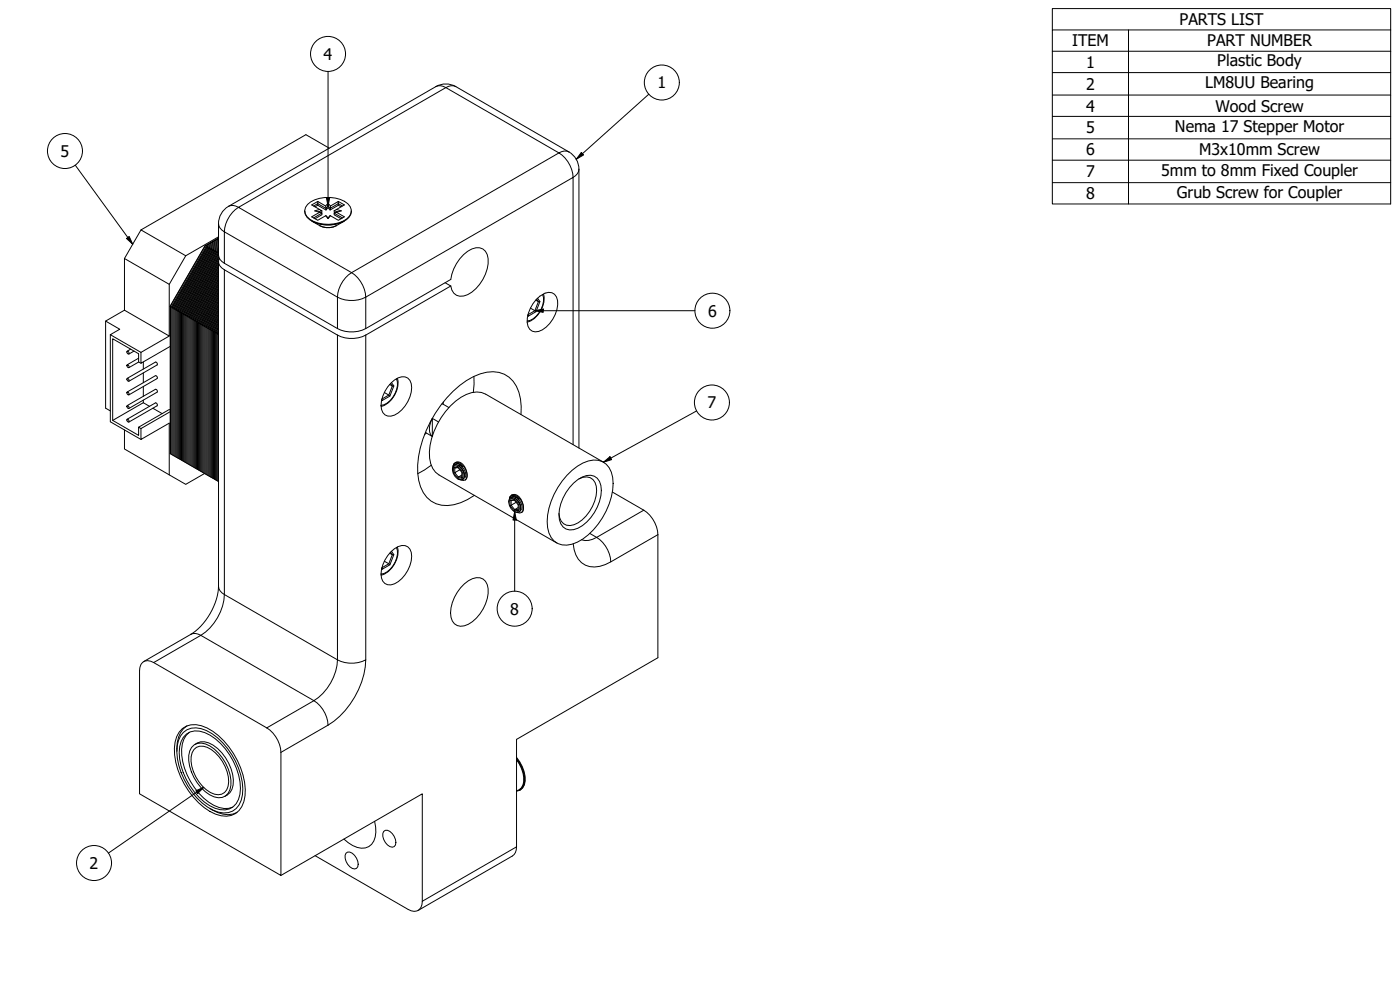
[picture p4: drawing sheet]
<svg xmlns="http://www.w3.org/2000/svg" width="420mm" height="297mm" viewBox="0 0 420 297" stroke-linecap="round" stroke-linejoin="round" font-family="sans-serif">
<!-- layer: Visible (ISO) -->
<g fill="none" stroke="#000" stroke-width=".3">
<path d="M98.8 44.5l-7-4.1-49.5 28.6 13.4 7.7M37.4 77.6l13.4 7.7v15.5l-13.4-7.7zM42.3 69l-4.9 8.6M61.5 73.7l-10.4 18.1M61.6 73.8l.1-.2-10.6 18.4 .1-.1M62 73.8l-10.6 18.4M62.1 74.1l-10.5 18M62.2 74v.1M62.2 74l.3 .1-10.6 18.4-.3-.2zM62.6 74.4l-10.4 18.1M62.8 74.3l-.1 .1M62.8 74.3l.3 .2-10.6 18.3-.3-.1z"/>
<path d="M63.2 74.7l-10.4 18.1M63.4 74.6l-.1 .2M63.4 74.6l.3 .2-10.6 18.4-.3-.2zM63.8 75l-10.5 18.1M63.9 74.9v.2M63.9 74.9l.3 .2-10.6 18.4-.3-.2zM64.3 75.4l-10.4 18.1M64.5 75.3l-.1 .1M64.5 75.3l.3 .1-10.6 18.4-.3-.2zM64.9 75.7l-10.4 18.1M65.1 75.6l-.1 .1M65.1 75.6l.3 .2-10.7 18.3-.2-.1z"/>
<path d="M65.5 76l-10.5 18.1M65.6 76v.1M65.6 79.9l-8.9 15.4 .3 .1 8.6-14.8M65.6 78.6l-9.4 16.4 .2 .1 9.2-15.8M65.6 76l-10.6 18.3 .3 .2 10.3-17.8M65.6 71.4l-3.9 2.2 .3 .2 3.6-2.1M65.6 71.1l-9.9 5.6-4.9 8.6M65.6 72l-3.4 2M65.6 72.4l-3.1 1.7M65.6 72.7l-2.8 1.6M65.6 73l-2.5 1.5M65.6 73.3l-2.2 1.3"/>
<path d="M65.6 73.7l-1.9 1.1M65.6 74l-1.7 .9M65.6 74.3l-1.4 .8M65.6 74.7l-1.1 .6M65.6 75l-.8 .4M65.6 75.3l-.5 .3M65.6 75.6l-.2 .2M65.6 79.8l-8.9 15.3M65.6 77l-10 17.4M65.7 77.2l-10.1 17.4 .3 .2 9.8-17.1M65.8 77.5a2.52 2.52 0 0 0 1.5 3.4l34 19.6a9.3 9.3 0 0 0 8.5 0l25.5-14.7M91.5 63.3a3.4 3.4 0 0 0 2.6 3.3 10.1 10.1 0 0 0 10.7-1.4l.5-.9 .1-1"/>
<path d="M92.3 61.4a10.1 10.1 0 0 1 12.1-.3 2.72 2.72 0 0 1-.2 4.5 10.1 10.1 0 0 1-12.1-.6 2.58 2.58 0 0 1 .2-3.6zM93.6 66.3a10.6 10.6 0 0 0 9.7 0M93.6 66.4a7 7 0 0 0 6.4 1.7l3.3-1.7M94.1 61.8l1.3-.7v.5l2.4 1.4M95.4 60.4l-1.8 1.1 2.3 1.4M95.4 61.6l-.9 .5M95.9 62.9l.7 .3-1.1 .4M95.9 62.9l-1.4 .4 2.1 .7M95.9 63.7l-2.3 1.4 1.8 1 2.4-1.4 .7 .7M96.6 63.2v.5l-.3 .1M96.6 64l-2.5 1.4M96.6 64v.4l-2.1 1.2"/>
<path d="M97.7 61.8l-2.3-1.4v.7l2.4 1.4v.5l.7-.7M97.7 64.7l.8 .9 .7-.9-.7 .9M98.5 61l-.8 .8 .1 .7 .7-.7v.5l.6 .7M99.2 61.8l2.3-1.4v.7l-2.4 1.4zM100.3 64l.7-.3 2.3 1.4-1.8 1-2.3-1.4M100.3 63.2l.7-.3 1.4 .4-1.4 .4M100.3 63.2v.5l.3 .1M100.3 64l2.5 1.4M100.3 63.2l1.1 .4M100.3 64v.4l2.1 1.2M101.5 61.6l-2.4 1.4v-.5l-.6-.7v-.8l.7 .8M101.5 61.1v.5l.9 .5"/>
<path d="M101.5 60.4l1.8 1.1-2.3 1.4M101.5 61.1l1.3 .7M31.7 96.3l4.2 2.5-2.8 1.6 9.2 5.3M37.4 93.1l-5.7 3.2v26.2l1.4 .8M51.7 92.2l-.1 44.2M51.9 92.5v44.1M52.3 92.5l-.1 44.3M52.5 92.8v44.1M52.9 92.8l-.1 44.3M53.1 93.2v44M53.4 93.2l-.1 44.2M53.6 93.5v44.1"/>
<path d="M54 93.5l-.1 44.2M54.2 93.8v44.1M54.6 93.8l-.1 44.3M54.7 94.1v44.1M55.1 94.2l-.1 44.2M55.3 94.5v44.1M55.7 94.5l-.1 44.2M55.9 94.8v44.1M56.2 94.8l9.4-16.3v97.4a19.1 19.1 0 0 1-8.3 14.4l-14.2 8.2M56.2 94.8v44.2M56.4 95.1v44.1M56.8 95.1l-.1 44.3"/>
<path d="M57 95.4v44.1M57.4 95.5l-.1 44.2M57.6 95.8v44.1M57.9 95.8v44.2M58.1 96.1v44.1M58.5 96.1l-.1 44.2M58.7 96.4v44.1M59.1 96.4l-.1 44.3M59.3 96.7v44.1M59.6 96.8v44.2M59.8 97.1v44.1M60.2 97.1l-.1 44.2"/>
<path d="M60.4 97.4v44.1M60.8 97.4l-.1 44.3M61 97.7v44.1M61.3 97.7v44.3M61.5 98.1v44M61.9 98.1l-.1 44.2M62.1 98.4v44.1M62.5 98.4l-.1 44.2M62.7 98.7v44.1M63 98.7v44.3M63.2 99v44.1M63.6 99.1l-.1 44.2"/>
<path d="M63.8 99.4v44.1M64.2 99.4l-.1 44.2M64.4 99.7v44.1M64.7 99.7l-.1 44.2M65.6 99.5l-.4 .7h.4M65.6 98.2l-1 1.7 .3 .1 .7-1.1M65.6 96.9l-1.5 2.6 .3 .2 1.2-2.1M65.6 95.6l-2.1 3.6 .3 .2 1.8-3.1M65.6 94.3l-2.6 4.6 .2 .1 2.4-4M65.6 93l-3.2 5.5 .3 .2 2.9-5M65.6 91.7l-3.8 6.5 .3 .2 3.5-6M65.6 90.4l-4.3 7.5 .2 .2 4.1-7"/>
<path d="M65.6 89.1l-4.9 8.5 .3 .1 4.6-8M65.6 87.8l-5.5 9.4 .3 .2 5.2-9M65.6 86.5l-6 10.4 .2 .2 5.8-10M65.6 85.2l-6.6 11.4 .3 .1 6.3-10.9M65.6 83.9l-7.2 12.4 .3 .1 6.9-11.9M65.6 82.6l-7.7 13.3 .2 .2 7.5-12.9M65.6 81.3l-8.3 14.3 .3 .2 8-13.9M65.6 99.4l-.4 .6M65.6 98.1l-1 1.6M65.6 96.7l-1.5 2.6M65.6 95.4l-2.1 3.6M65.6 94.1l-2.6 4.6"/>
<path d="M65.6 92.8l-3.2 5.6M65.6 91.5l-3.8 6.5M65.6 90.2l-4.3 7.5M65.6 88.9l-4.9 8.5M65.6 87.6l-5.5 9.4M65.6 86.3l-6 10.4M65.6 85l-6.6 11.4M65.6 83.7l-7.2 12.4M65.6 82.4l-7.7 13.3M65.6 81.1l-8.3 14.3M133.6 84.8l1.7 1M135.3 85.8a3.2 3.2 0 0 0 5.1 2.6 12.2 12.2 0 0 0 6.1-10.8 3.2 3.2 0 0 0-4.9-2.9 12.2 12.2 0 0 0-6.3 9.1l-25.5 14.8a9.4 9.4 0 0 1-8.5 0l-34-19.6a3 3 0 0 1-1.7-2.5v-9.4a6 6 0 0 1 3-5.2l62.2-35.9a6 6 0 0 1 6 0l33.9 19.6a6 6 0 0 1 3 5.2v83.6"/>
<path d="M158.4 94.7l.1 .2M160.9 93.5l-.4-.3-2.1 1.2M160.9 89.9a4.8 4.8 0 0 1 4.7-2.1 3.2 3.2 0 0 1 1.8 3.7 9.8 9.8 0 0 1-5.7 7.9 2.59 2.59 0 0 1-3.5-2.7 9.7 9.7 0 0 1 2.7-6.8zM161 89.7l.6 .8-.8-.5M161.3 89.5l.7 1-1.1 3-2.4 1.4-.1-.4M162 90.5h-.4l-1.1 2.7-1.3-.8M163.1 88.2a7.5 7.5 0 0 1-4.9 8.4M33.1 100.4v26.2l9.2 5.3M38.2 113.5l8.5-4.9 .4 .3v.6l-8.4 4.9M38.2 117.6l8.5-4.9 .4 .3v.6l-8.4 4.9M38.2 105.4l.5 .4v.4h-.2l-.3-.2zM38.2 109.4l.3 .1 .2 .7-.5-.1z"/>
<path d="M38.2 113.5l.5 .5v.3l-.2 .1-.3-.2zM38.2 117.6l.3 .1 .2 .7-.5-.2zM39.2 104.8l-1 .6M40.2 105.3l-1.5 .9M41.6 107.5l-3.4 2M41.6 108.6l-2.9 1.7M42.3 109l-.7-.4v-2.5l-7.8-4.5v24.5l7.8 4.5v-2.4l.7 .4M43 108.6v2.1M43 111.9v2.9M43 116v2.9M50.8 100.8l-8.5 4.9M51.1 103.9l-8.8 5.1v-3.3"/>
<path d="M64.9 100v44.1M65.3 100l-.1 44.3M65.5 100.3v44.1M117 118.8l-.3-.3-2.1 1.2M117.2 115.1l.5 .7-.8-.4M117.3 114.9a4.3 4.3 0 0 1 5.1-1.5 4.1 4.1 0 0 1 1 4.3 9.3 9.3 0 0 1-6.1 7.2 2.67 2.67 0 0 1-2.9-3.3 10.1 10.1 0 0 1 2.9-6.7zM117.5 114.8l.7 1-1.2 3-2.3 1.4-.1-.4M118.2 115.8h-.5l-1 2.7-1.4-.7M119.2 113.5a7.4 7.4 0 0 1-4.8 8.4M142.2 112.9l-.1 4.8M37.4 129v5.7l13.4 7.8M38.2 121.7l8.5-4.9 .4 .3v.6l-8.4 4.9"/>
<path d="M38.2 125.8l8.5-4.9 .4 .3v.6l-8.4 4.8M38.2 125.8l.3 .1 .2 .7-.5-.2zM38.2 121.7l.3 .1 .2 .7-.2 .1-.3-.3zM43 120.8l1.9 1.1M43 120.8l-9.2 5.3M43 120.1v.7M45.9 122.5l2.8 1.6M51.1 123.5l-8.8 5.1v3.3l8.5-4.9v15.5M51.1 123l-.3-.1-9.2 5.3M51.4 136.3v-44.1l-.3-.2v44.1l14.5 8.4M114.5 120l.2 .2M128 129.9l-.6 .5"/>
<path d="M129.4 139.6l-4 2.5M129.7 125.5a4.5 4.5 0 0 0 0 5.4l-2-1.1M131.6 126.6l-1.9-1.1v5.3M132.7 121.1l2 1.2M133.1 120.6l-.1 .7M136.2 139.9a1.96 1.96 0 0 1 2.4 1.4 1.72 1.72 0 0 1-.3 2.6 2.72 2.72 0 0 1-2.1-4zM136.3 139.6a1.69 1.69 0 0 1 2.6 .4M136.6 138.8l.5-.2a2.61 2.61 0 0 1 2.7 2.2 2.49 2.49 0 0 1-.2 3.2M137.1 139.1h.1M137.5 139l-.6 .2M137.9 139.5l-.4 .2a3.5 3.5 0 0 1 1.8 3.8l-.5 .4M137.9 139.5a3.5 3.5 0 0 1 1.8 3.7"/>
<path d="M137.9 139.5l-.1 .3M138.7 139.9l.1 .1a1.65 1.65 0 0 0-2.7-.6l-.1 .5 .2-.7a1.53 1.53 0 0 1 2.4 .2 3.4 3.4 0 0 1 1 4.6l-.6 .2-.6-.2M156.4 124.4a12.6 12.6 0 0 0-3.6-11.2 9.8 9.8 0 0 0-10.7-.2 34.1 34.1 0 0 0-16.5 24.1 14.7 14.7 0 0 0 2.5 12.1 8.8 8.8 0 0 0 10.2 1.6l4.1-2.2M181.1 138.7l-35.3-20.4a7 7 0 0 0-7.5 .9 21.5 21.5 0 0 0-9.4 18.3 6.4 6.4 0 0 0 2.9 5l35.3 20.4M61.4 142.1l-5.7 3.2-4.9-2.8M135.8 140.9l.1-.9 .4-.4a2.2 2.2 0 0 1 2.5 1.4 2.22 2.22 0 0 1 0 2.9l-.6 .1-.8-.3M136.1 140.3l1.3-.1 1.2 1.5v1.7l-1.2 .1-1.3-1.6zM136.1 140.3l.4 .1M137.5 140.3l-1 .1v1.4l-.4 .1M138 141l-1.5 .8 1 1.3 1.1-.6M138.2 140.2l.8 .9 .4 1M138.6 143.1h-1.1l-.1 .4"/>
<path d="M152.7 150.7l.1-.9 .4-.5a2.49 2.49 0 0 1 2.9 2.4l.1 .8-.1 .7-.4 .5-.6 .1-.8-.4M153 150.1l1.3-.2 1.2 1.6v1.6l-1.2 .1-1.3-1.5zM153 150.1l.4 .1M153.1 149.7a1.97 1.97 0 0 1 2.4 1.4 1.72 1.72 0 0 1-.3 2.5 2.72 2.72 0 0 1-2.1-3.9zM153.2 149.3a1.69 1.69 0 0 1 2.6 .5M153.5 148.6l.5-.2a2.61 2.61 0 0 1 2.7 2.1 2.48 2.48 0 0 1-.2 3.3M154.1 148.8l-.1 .1M154.4 150.1l-1 .1v1.4l-.4 .1M154.4 148.8l-.6 .2M154.8 149.2l-.3 .3a3.5 3.5 0 0 1 1.7 3.8l-.5 .4M154.8 149.2a3.5 3.5 0 0 1 1.8 3.8M154.8 149.2l-.1 .4"/>
<path d="M154.9 150.7l-1.5 .9 1.1 1.3 1-.6M155.1 150l.8 .9 .4 1M155.5 152.8l-1 .1-.2 .3M155.6 149.7h.1M155.7 149.8a1.65 1.65 0 0 0-2.7-.6l-.1 .5 .2-.7a1.53 1.53 0 0 1 2.5 .2 3.4 3.4 0 0 1 .9 4.6l-.5 .1-.7-.1M170.1 142.6a11.3 11.3 0 0 1 9.4-4.5 5.5 5.5 0 0 1 4.4 5.2 21 21 0 0 1-10.6 19.4 5.7 5.7 0 0 1-8.6-2.8 16.7 16.7 0 0 1 2.7-13.6zM172.1 144.9a6.3 6.3 0 0 1 6.3-2 4.3 4.3 0 0 1 2.1 4.2 13.8 13.8 0 0 1-7.1 11.4 3.6 3.6 0 0 1-5.5-2.6 13.1 13.1 0 0 1 4.2-11zM173.7 143.7a3.2 3.2 0 0 1 5.2 2.2 11.8 11.8 0 0 1-6.6 11.5 3.2 3.2 0 0 1-4.5-3.4M183.8 147.6l9.4 5.5a9.4 9.4 0 0 1 4.2 7.3v36.9l-42.4 24.5v32.3a3 3 0 0 1-1.2 2.7l-28.3 16.4M114.5 170.6l.2 .2M117 169.5l-.3-.3-2.1 1.2M117.2 165.7l.5 .7-.8-.4"/>
<path d="M117.3 165.6a4.4 4.4 0 0 1 5.1-1.5 4.1 4.1 0 0 1 1 4.2 9.3 9.3 0 0 1-6.1 7.2 2.68 2.68 0 0 1-2.9-3.3 10.1 10.1 0 0 1 2.9-6.6zM117.5 165.4l.7 1-1.2 3.1-2.3 1.3-.1-.4M118.2 166.4h-.5l-1 2.8-1.4-.8M119.2 164.1a7.4 7.4 0 0 1-4.8 8.5M139.4 175.2a5.1 5.1 0 0 1 5.6-1.5 4.5 4.5 0 0 1 1.5 4.4 11.8 11.8 0 0 1-7.1 9.7 3.3 3.3 0 0 1-4.2-3.9 12.7 12.7 0 0 1 4.2-8.7zM42.8 198.7a2.8 2.8 0 0 1 3.3 .1l34 19.6a9.3 9.3 0 0 1 4.2 7.3v37l-42.4-24.5v-37l.4-1.8zM54.7 218.6a6.4 6.4 0 0 1 7.4-.2 22.9 22.9 0 0 1 11.4 20.3 6 6 0 0 1-8.8 5.6 22.5 22.5 0 0 1-12-15.6 10.2 10.2 0 0 1 2-10.1zM55 219.7a5.8 5.8 0 0 1 7-.5 21.1 21.1 0 0 1 10.8 19.3 5.7 5.7 0 0 1-8.8 4.6 21.1 21.1 0 0 1-10.8-19.3l.3-1.6 .7-1.4zM56.1 217.8a8.2 8.2 0 0 0-3 7.6M56.8 219.7a7.1 7.1 0 0 0-2.3 7 20.4 20.4 0 0 0 9.7 14.9 6.5 6.5 0 0 0 5.6 .6M56 220.2a6 6 0 0 1 7 .4 19.7 19.7 0 0 1 9 17.7 5.1 5.1 0 0 1-7.5 4.2 19.3 19.3 0 0 1-10.6-18.5l.5-1.5 .6-1.3zM57.5 224.3a3.5 3.5 0 0 1 4.2-1.1 13.3 13.3 0 0 1 7.6 12.4 3.6 3.6 0 0 1-5 3.5 13.3 13.3 0 0 1-7.7-12.4l.3-1.4z"/>
<path d="M58.2 224.9a3.2 3.2 0 0 1 4-.7 11.8 11.8 0 0 1 6.3 11.7 3.3 3.3 0 0 1-5.4 1.9 12.2 12.2 0 0 1-5.7-10.8l.3-1.2zM58.5 223.4a4.4 4.4 0 0 1 5.5 .2 13.7 13.7 0 0 1 6 11.9 4 4 0 0 1-2.5 3.4M155 227.2a9.5 9.5 0 0 1 2.4 8.2l-.5 1-.9 .7M155 228a8.9 8.9 0 0 1 1.9 7.5l-.4 .9-.7 .6-.8 .3M155 227.7a9 9 0 0 1 2.1 7.8l-.5 .8-.8 .7M155 227.5a9.3 9.3 0 0 1 2.2 8.2l-.5 .8-.8 .6-.9 .3M63 242.6a8.2 8.2 0 0 0 8.1 1.2M94.6 256.7l27.9 16.2a2.59 2.59 0 0 0 3 .3 2.59 2.59 0 0 0 1.2-2.8v-32.2l-42.4 24.5M103.8 256a1.71 1.71 0 0 1 2.6 .6 3.2 3.2 0 0 1 .6 4 2.18 2.18 0 0 1-2.7-1.3 3.1 3.1 0 0 1-.5-3.3zM112.4 246.4a8 8 0 0 1-.9 6.9 4.4 4.4 0 0 1-5.6 .4l-2.7-1.9M115.2 249.5a1.7 1.7 0 0 1 2.5 .6 3.2 3.2 0 0 1 .6 3.9 2.2 2.2 0 0 1-2.7-1.2 3.1 3.1 0 0 1-.4-3.3z"/>
</g>
<!-- layer: Visible Narrow (ISO) -->
<g fill="none" stroke="#000" stroke-width=".3">
<path d="M130.8 26a2.99 2.99 0 0 1 3 .3 2.99 2.99 0 0 1 3-.3M170.7 45.6a2.99 2.99 0 0 0-3 .3 9.3 9.3 0 0 1 4.3 7.3 3 3 0 0 0 1.7-2.4M67.3 79v-9.4l34 19.6v9.4M68.6 61.9a2.99 2.99 0 0 1 3 .3 9.3 9.3 0 0 0-4.3 7.4 2.99 2.99 0 0 1-1.7-2.5M71.6 62.2l62.2-35.9 33.9 19.6-62.2 35.9zM67.3 80.9v97.5M103.7 83.4l1.8-1.6a9.4 9.4 0 0 1 4.3 7.4 9.4 9.4 0 0 1-8.5 0 9.2 9.2 0 0 1 2.4-5.8zM109.8 98.6v-9.4l62.2-36v80.2M162.8 88.4a6.6 6.6 0 0 1-4.6 7.9M101.3 100.5v97.5M109.8 100.5v97.5M119 113.6a6.6 6.6 0 0 1-4.6 8"/>
<path d="M136.2 139.3l-.2 .6M136.5 139l-.4 .7M153.1 149.1l-.2 .5M153.4 148.8l-.4 .7M193.2 153.1l-14.1 8.1-2.1-1.1M65.6 175.9a2.98 2.98 0 0 0 1.7 2.5M67.3 178.4a15.6 15.6 0 0 1-7 12.2 3 3 0 0 0-3-.3M67.3 178.4l34 19.6M119 164.3a6.6 6.6 0 0 1-4.6 8M174.6 162a5.3 5.3 0 0 0 4.5-.8 9.3 9.3 0 0 1 4.2 7.4 7.5 7.5 0 0 1-8.8 .2 8 8 0 0 1-2.5-5.6M197.4 160.4l-14.1 8.2M46.1 198.8l14.2-8.2 33.9 19.6"/>
<path d="M101.3 198a15.6 15.6 0 0 1-7.1 12.2M101.3 198a9.3 9.3 0 0 0 8.5 0 25 25 0 0 1-11.3 19.6M94.2 210.2a9.3 9.3 0 0 1 4.3 7.4M94.2 210.2l-14.1 8.2M98.5 217.6l-14.2 8.1M155 254.1l-28.3 16.3"/>
</g>
<!-- layer: Symbol (ISO) -->
<g fill="none" stroke="#000" stroke-width=".3">
<path d="M315.8 9v-6.4h101.6v6.4M315.8 15.4h101.6M338.7 9v52.2M417.4 9h-101.6v6.4M417.4 9v52.2h-101.6v-45.8M98.5 21.4v40.4M194.7 28.3l-21.8 19.5M315.8 21.8h101.6M315.8 28.5h101.6M315.8 34.9h101.6M22.6 49.5l17.2 23.8M97.9 59.3h1l-.4 2.5z"/>
<path d="M174.5 45.7l.6 .8-2.2 1.3zM315.8 41.7h101.6M315.8 48.1h101.6M315.8 54.8h101.6M38 71.5l.8-.5 1 2.3zM160.5 93.2l2.5-.5v1zM160.5 93.2h48.1M219.1 93.2a5.3 5.3 0 0 0-7.7-4.7 5.3 5.3 0 0 0-.7 9 5.3 5.3 0 0 0 8.3-3.4l.1-.9M181.1 138.7l2-1.7 .4 .9zM209.1 123.3l-28 15.4M154.5 153.5l.5 2.5h-1zM154.5 153.5v23.9"/>
<path d="M58.8 237.3l2.3-1-1.8 1.8zM61.1 236.3l-28.6 19.7"/>
<circle cx="98.4" cy="16.2" r="5.3"/>
<circle cx="198.6" cy="24.8" r="5.3"/>
<circle cx="19.5" cy="45.3" r="5.3"/>
<circle cx="213.7" cy="120.8" r="5.3"/>
<circle cx="154.5" cy="182.6" r="5.3"/>
<circle cx="28.2" cy="258.9" r="5.3"/>
</g>
<g fill="#000">
<path d="M97.9 59.3h1l-.4 2.5z" fill-rule="evenodd"/>
<path d="M174.5 45.7l.6 .8-2.2 1.3z" fill-rule="evenodd"/>
<path d="M38 71.5l.8-.5 1 2.3z" fill-rule="evenodd"/>
<path d="M160.5 93.2l2.5-.5v1z" fill-rule="evenodd"/>
<path d="M181.1 138.7l2-1.7 .4 .9z" fill-rule="evenodd"/>
<path d="M154.5 153.5l.5 2.5h-1z" fill-rule="evenodd"/>
<path d="M58.8 237.3l2.3-1-1.8 1.8z" fill-rule="evenodd"/>
</g>
<g font-size="4.8">
<text x="354" y="7.5">PARTS LIST</text>
<text x="97.1" y="17.9">4</text>
<text x="321.7" y="13.9">ITEM</text>
<text x="362.3" y="13.9">PART NUMBER</text>
<text x="325.9" y="20.3">1</text>
<text x="365.3" y="19.9">Plastic Body</text>
<text x="197.3" y="26.5">1</text>
<text x="325.9" y="26.9">2</text>
<text x="361.7" y="26.4">LM8UU Bearing</text>
<text x="325.9" y="33.5">4</text>
<text x="364.8" y="33.5">Wood Screw</text>
<text x="325.9" y="40">5</text>
<text x="352.6" y="39.6">Nema 17 Stepper Motor</text>
<text x="18.2" y="47.1">5</text>
<text x="325.9" y="46.6">6</text>
<text x="359.9" y="46.6">M3x10mm Screw</text>
<text x="325.9" y="53.2">7</text>
<text x="348.5" y="52.8">5mm to 8mm Fixed Coupler</text>
<text x="325.9" y="59.7">8</text>
<text x="353.2" y="59.4">Grub Screw for Coupler</text>
<text x="212.5" y="95">6</text>
<text x="212.3" y="122.5">7</text>
<text x="153.1" y="184.4">8</text>
<text x="26.9" y="260.7">2</text>
</g>
</svg>
